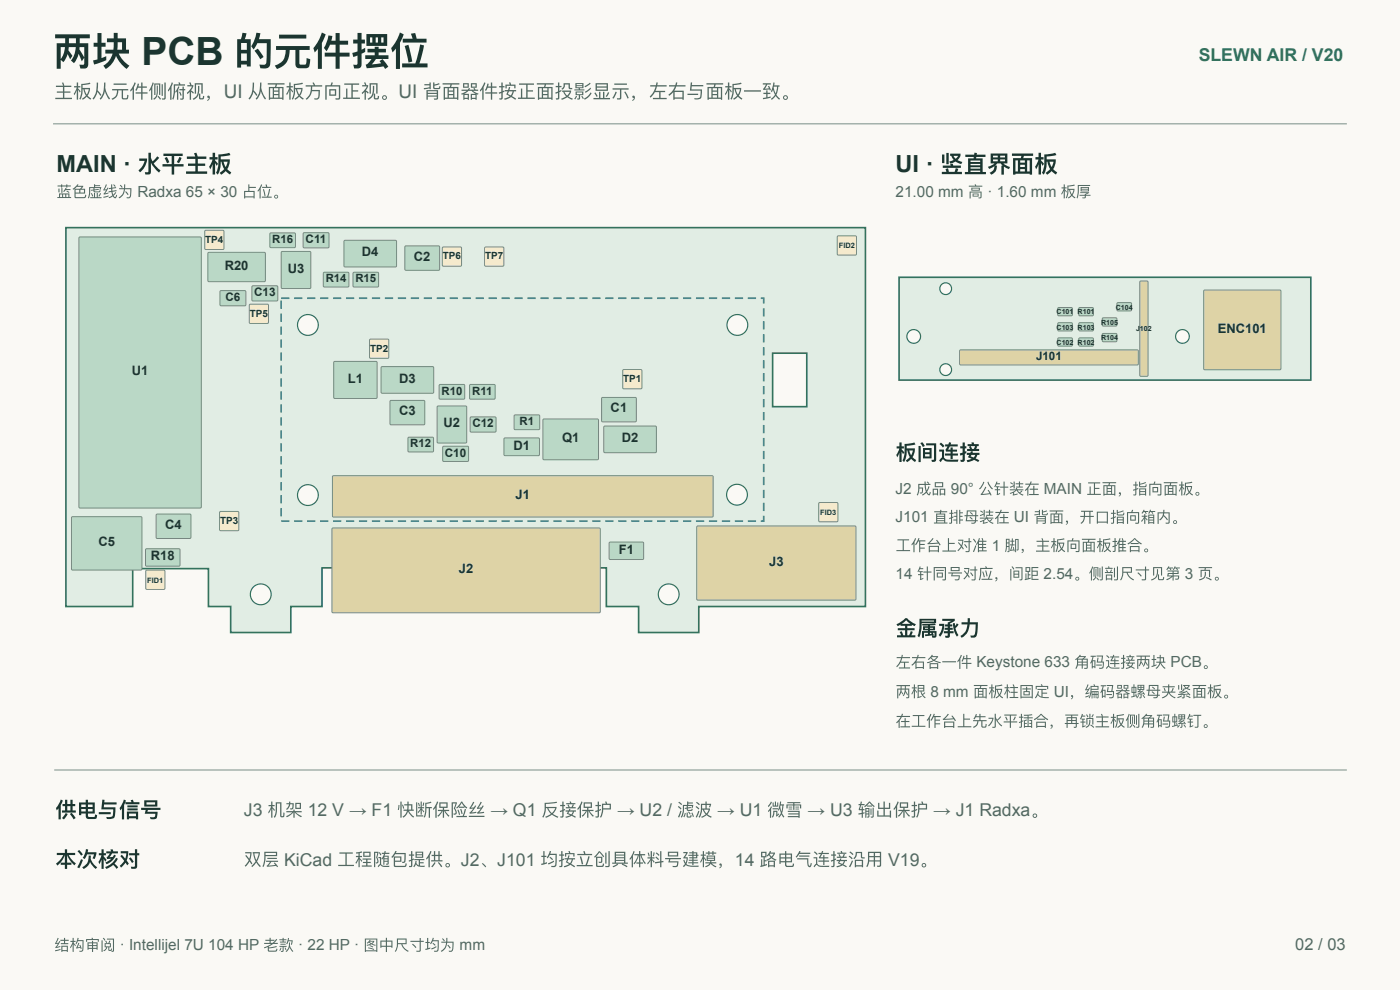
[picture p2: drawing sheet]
<svg xmlns="http://www.w3.org/2000/svg" width="297mm" height="210mm" viewBox="0 0 297 210" stroke-linecap="round" stroke-linejoin="round" font-family="sans-serif">
<path d="M0 0h297v209.9h-297z" fill="#faf9f5"/>
<path d="M11.3 26.2h274.4" fill="none" stroke="#8d9f98" stroke-width=".25"/>
<path d="M14 48.3h169.6v80.3h-35.4v5.5h-12.7v-5.5h-6.9v-8.2h-60.3v8.2h-6.6v5.5h-12.8v-5.5h-4.7v-8h-16v8h-14.2z" fill="#e1ede4"/>
<path d="M14 48.3h169.6v80.3h-35.4v5.5h-12.7v-5.5h-6.9v-8.2h-60.3v8.2h-6.6v5.5h-12.8v-5.5h-4.7v-8h-16v8h-14.2z" fill="none" stroke="#33725d" stroke-width=".35"/>
<path d="M163.9 74.9h7.3v11.3h-7.3z" fill="#faf9f5"/>
<path d="M163.9 74.9h7.3v11.3h-7.3z" fill="none" stroke="#33725d" stroke-width=".35"/>
<circle cx="55.3" cy="126" r="2.2" fill="#faf9f5"/>
<circle cx="55.3" cy="126" r="2.2" fill="none" stroke="#33725d" stroke-width=".25"/>
<circle cx="65.3" cy="68.9" r="2.2" fill="#faf9f5"/>
<circle cx="65.3" cy="68.9" r="2.2" fill="none" stroke="#33725d" stroke-width=".25"/>
<circle cx="65.3" cy="105" r="2.2" fill="#faf9f5"/>
<circle cx="65.3" cy="105" r="2.2" fill="none" stroke="#33725d" stroke-width=".25"/>
<circle cx="141.9" cy="126" r="2.2" fill="#faf9f5"/>
<circle cx="141.9" cy="126" r="2.2" fill="none" stroke="#33725d" stroke-width=".25"/>
<circle cx="156.4" cy="104.9" r="2.2" fill="#faf9f5"/>
<circle cx="156.4" cy="104.9" r="2.2" fill="none" stroke="#33725d" stroke-width=".25"/>
<circle cx="156.4" cy="68.9" r="2.2" fill="#faf9f5"/>
<circle cx="156.4" cy="68.9" r="2.2" fill="none" stroke="#33725d" stroke-width=".25"/>
<path d="M64.4 49.4l5.2-.1 .2 .3v2.8l-.2 .2-5.1-.1-.2-.2z" fill="#bad8c6"/>
<path d="M64.4 49.4l5.2-.1 .2 .3v2.8l-.2 .2-5.1-.1-.2-.2z" fill="none" stroke="#758c7f" stroke-width=".21"/>
<path d="M53 64.6h3.9v3.9h-3.9z" fill="#f5eacd"/>
<path d="M53 64.6h3.9v3.9h-3.9z" fill="none" stroke="#758c7f" stroke-width=".21"/>
<path d="M93.2 81.6l5.2-.1 .2 .3v2.7l-.3 .1h-5l-.1-.2z" fill="#bad8c6"/>
<path d="M93.2 81.6l5.2-.1 .2 .3v2.7l-.3 .1h-5l-.1-.2z" fill="none" stroke="#758c7f" stroke-width=".21"/>
<path d="M43.5 48.9h3.9v3.9h-3.9z" fill="#f5eacd"/>
<path d="M43.5 48.9h3.9v3.9h-3.9z" fill="none" stroke="#758c7f" stroke-width=".21"/>
<path d="M99.8 88.5l5.3-.1 .1 .2v2.9l-.2 .1h-5.1l-.2-.2z" fill="#bad8c6"/>
<path d="M99.8 88.5l5.3-.1 .1 .2v2.9l-.2 .1h-5.1l-.2-.2z" fill="none" stroke="#758c7f" stroke-width=".21"/>
<path d="M82.8 85h7.2v5h-7.2z" fill="#bad8c6"/>
<path d="M82.8 85h7.2v5h-7.2z" fill="none" stroke="#758c7f" stroke-width=".21"/>
<path d="M59.7 53.4h6.2v7.7h-6.2z" fill="#bad8c6"/>
<path d="M59.7 53.4h6.2v7.7h-6.2z" fill="none" stroke="#758c7f" stroke-width=".21"/>
<path d="M132.2 78.4h3.9v4h-3.9z" fill="#f5eacd"/>
<path d="M132.2 78.4h3.9v4h-3.9z" fill="none" stroke="#758c7f" stroke-width=".21"/>
<path d="M44.2 53.6l12-.1 .1 .2v5.9l-.2 .1h-11.8l-.2-.2z" fill="#bad8c6"/>
<path d="M44.2 53.6l12-.1 .1 .2v5.9l-.2 .1h-11.8l-.2-.2z" fill="none" stroke="#758c7f" stroke-width=".21"/>
<path d="M57.3 49.4h5.2l.2 .2v2.8l-.3 .1h-5l-.2-.2z" fill="#bad8c6"/>
<path d="M57.3 49.4h5.2l.2 .2v2.8l-.3 .1h-5l-.2-.2z" fill="none" stroke="#758c7f" stroke-width=".21"/>
<path d="M46.7 61.7l5.3-.1 .2 .3-.1 2.8-.2 .1h-5.1l-.1-.2z" fill="#bad8c6"/>
<path d="M46.7 61.7l5.3-.1 .2 .3-.1 2.8-.2 .1h-5.1l-.1-.2z" fill="none" stroke="#758c7f" stroke-width=".21"/>
<path d="M177.7 50.1h3.9v3.9h-3.9z" fill="#f5eacd"/>
<path d="M177.7 50.1h3.9v3.9h-3.9z" fill="none" stroke="#758c7f" stroke-width=".21"/>
<path d="M75 57.8l5.2-.1 .1 .3v2.7l-.2 .2-5.1-.1-.1-.2z" fill="#bad8c6"/>
<path d="M75 57.8l5.2-.1 .1 .3v2.7l-.2 .2-5.1-.1-.1-.2z" fill="none" stroke="#758c7f" stroke-width=".21"/>
<path d="M46.7 108.5h3.9v3.9h-3.9z" fill="#f5eacd"/>
<path d="M46.7 108.5h3.9v3.9h-3.9z" fill="none" stroke="#758c7f" stroke-width=".21"/>
<path d="M16.8 50.3l25.7-.1 .2 .2v57.1l-.1 .2h-25.6l-.2-.1z" fill="#bad8c6"/>
<path d="M16.8 50.3l25.7-.1 .2 .2v57.1l-.1 .2h-25.6l-.2-.1z" fill="none" stroke="#758c7f" stroke-width=".21"/>
<path d="M94 94.7l5.3-.1 .1 .3v2.8l-.2 .1h-5.1l-.2-.2z" fill="#bad8c6"/>
<path d="M94 94.7l5.3-.1 .1 .3v2.8l-.2 .1h-5.1l-.2-.2z" fill="none" stroke="#758c7f" stroke-width=".21"/>
<path d="M86.6 92.8l5.2-.1 .2 .2v2.8l-.3 .1h-5l-.2-.2z" fill="#bad8c6"/>
<path d="M86.6 92.8l5.2-.1 .2 .2v2.8l-.3 .1h-5l-.2-.2z" fill="none" stroke="#758c7f" stroke-width=".21"/>
<path d="M173.8 106.6h3.9v4h-3.9z" fill="#f5eacd"/>
<path d="M173.8 106.6h3.9v4h-3.9z" fill="none" stroke="#758c7f" stroke-width=".21"/>
<path d="M78.5 72h3.9v3.9h-3.9z" fill="#f5eacd"/>
<path d="M78.5 72h3.9v3.9h-3.9z" fill="none" stroke="#758c7f" stroke-width=".21"/>
<path d="M70.5 112l56.7-.1 .2 .3-.1 17.6-.2 .1h-56.5l-.2-.2z" fill="#ded3a6"/>
<path d="M70.5 112l56.7-.1 .2 .3-.1 17.6-.2 .1h-56.5l-.2-.2z" fill="none" stroke="#758c7f" stroke-width=".21"/>
<path d="M70.9 76.7h9v7.7h-9z" fill="#bad8c6"/>
<path d="M70.9 76.7h9v7.7h-9z" fill="none" stroke="#758c7f" stroke-width=".21"/>
<path d="M33.2 109.1h7.2v5h-7.2z" fill="#bad8c6"/>
<path d="M33.2 109.1h7.2v5h-7.2z" fill="none" stroke="#758c7f" stroke-width=".21"/>
<path d="M92.8 86.1h6.1v7.8h-6.1z" fill="#bad8c6"/>
<path d="M92.8 86.1h6.1v7.8h-6.1z" fill="none" stroke="#758c7f" stroke-width=".21"/>
<path d="M86 52.2h7.2v5h-7.2z" fill="#bad8c6"/>
<path d="M86 52.2h7.2v5h-7.2z" fill="none" stroke="#758c7f" stroke-width=".21"/>
<path d="M129.3 115l7.1-.1 .1 .3v3.3l-.2 .1h-6.9l-.2-.2z" fill="#bad8c6"/>
<path d="M129.3 115l7.1-.1 .1 .3v3.3l-.2 .1h-6.9l-.2-.2z" fill="none" stroke="#758c7f" stroke-width=".21"/>
<path d="M109.1 88h5.2l.2 .2v2.7l-.3 .2h-5l-.1-.3z" fill="#bad8c6"/>
<path d="M109.1 88h5.2l.2 .2v2.7l-.3 .2h-5l-.1-.3z" fill="none" stroke="#758c7f" stroke-width=".21"/>
<path d="M68.7 57.8l5.2-.1 .1 .3v2.7l-.2 .2-5.1-.1-.1-.2z" fill="#bad8c6"/>
<path d="M68.7 57.8l5.2-.1 .1 .3v2.7l-.2 .2-5.1-.1-.1-.2z" fill="none" stroke="#758c7f" stroke-width=".21"/>
<path d="M31 120.9h3.9v4h-3.9z" fill="#f5eacd"/>
<path d="M31 120.9h3.9v4h-3.9z" fill="none" stroke="#758c7f" stroke-width=".21"/>
<path d="M128.2 90.4l10.9-.1 .2 .3-.1 5.2-.2 .2h-10.8l-.1-.3z" fill="#bad8c6"/>
<path d="M128.2 90.4l10.9-.1 .2 .3-.1 5.2-.2 .2h-10.8l-.1-.3z" fill="none" stroke="#758c7f" stroke-width=".21"/>
<path d="M93.9 52.4h3.9v4h-3.9z" fill="#f5eacd"/>
<path d="M93.9 52.4h3.9v4h-3.9z" fill="none" stroke="#758c7f" stroke-width=".21"/>
<path d="M80.9 77.8l11-.1 .1 .3v5.2l-.2 .2h-10.8l-.2-.3z" fill="#bad8c6"/>
<path d="M80.9 77.8l11-.1 .1 .3v5.2l-.2 .2h-10.8l-.2-.3z" fill="none" stroke="#758c7f" stroke-width=".21"/>
<path d="M99.7 81.6l5.2-.1 .1 .3v2.7l-.2 .1h-5l-.2-.2z" fill="#bad8c6"/>
<path d="M99.7 81.6l5.2-.1 .1 .3v2.7l-.2 .1h-5l-.2-.2z" fill="none" stroke="#758c7f" stroke-width=".21"/>
<path d="M53.5 60.7l5.3-.1 .1 .2v2.9l-.2 .1h-5.1l-.2-.2z" fill="#bad8c6"/>
<path d="M53.5 60.7l5.3-.1 .1 .2v2.9l-.2 .1h-5.1l-.2-.2z" fill="none" stroke="#758c7f" stroke-width=".21"/>
<path d="M127.7 84.3h7.2v5.1h-7.2z" fill="#bad8c6"/>
<path d="M127.7 84.3h7.2v5.1h-7.2z" fill="none" stroke="#758c7f" stroke-width=".21"/>
<path d="M73 51h11l.1 .2v5.2l-.2 .2h-10.8l-.1-.2z" fill="#bad8c6"/>
<path d="M73 51h11l.1 .2v5.2l-.2 .2h-10.8l-.1-.2z" fill="none" stroke="#758c7f" stroke-width=".21"/>
<path d="M102.9 52.4h3.9v4h-3.9z" fill="#f5eacd"/>
<path d="M102.9 52.4h3.9v4h-3.9z" fill="none" stroke="#758c7f" stroke-width=".21"/>
<path d="M70.6 100.9h80.5l.2 .2v8.3l-.2 .2h-80.3l-.3-.2z" fill="#ded3a6"/>
<path d="M70.6 100.9h80.5l.2 .2v8.3l-.2 .2h-80.3l-.3-.2z" fill="none" stroke="#758c7f" stroke-width=".21"/>
<path d="M107 92.9h7.3l.2 .2-.1 3.4-.2 .1h-7.1l-.2-.2z" fill="#bad8c6"/>
<path d="M107 92.9h7.3l.2 .2-.1 3.4-.2 .1h-7.1l-.2-.2z" fill="none" stroke="#758c7f" stroke-width=".21"/>
<path d="M147.9 111.6l33.5-.1 .2 .3v15.3l-.3 .1h-33.3l-.2-.2z" fill="#ded3a6"/>
<path d="M147.9 111.6l33.5-.1 .2 .3v15.3l-.3 .1h-33.3l-.2-.2z" fill="none" stroke="#758c7f" stroke-width=".21"/>
<path d="M15.2 109.6h14.8v11.2h-14.8z" fill="#bad8c6"/>
<path d="M15.2 109.6h14.8v11.2h-14.8z" fill="none" stroke="#758c7f" stroke-width=".21"/>
<path d="M115.2 88.9h11.7v8.5h-11.7z" fill="#bad8c6"/>
<path d="M115.2 88.9h11.7v8.5h-11.7z" fill="none" stroke="#758c7f" stroke-width=".21"/>
<path d="M30.9 116.4h7.1l.2 .2v3.3l-.3 .1h-6.9l-.1-.2z" fill="#bad8c6"/>
<path d="M30.9 116.4h7.1l.2 .2v3.3l-.3 .1h-6.9l-.1-.2z" fill="none" stroke="#758c7f" stroke-width=".21"/>
<path d="M62.4 63h1.8v.4h-1.8zM65.2 63h1.7v.4h-1.7zM67.9 63h1.8v.4h-1.8zM70.7 63h1.7v.4h-1.7zM73.4 63h1.8v.4h-1.8zM76.2 63h1.7v.4h-1.7zM78.9 63h1.8v.4h-1.8zM81.7 63h1.7v.4h-1.7zM84.4 63h1.8v.4h-1.8zM87.2 63h1.7v.4h-1.7zM89.9 63h1.8v.4h-1.8zM92.7 63h1.7v.4h-1.7zM95.4 63h1.8v.4h-1.8zM98.2 63h1.7v.4h-1.7zM100.9 63h1.8v.4h-1.8zM103.7 63h1.7v.4h-1.7zM106.4 63h1.8v.4h-1.8zM109.2 63h1.7v.4h-1.7zM111.9 63h1.8v.4h-1.8zM114.7 63h1.7v.4h-1.7zM117.4 63h1.7v.4h-1.7zM120.1 63h1.8v.4h-1.8zM122.9 63h1.7v.4h-1.7zM125.6 63h1.8v.4h-1.8zM128.4 63h1.7v.4h-1.7zM131.1 63h1.8v.4h-1.8zM133.9 63h1.7v.4h-1.7zM136.6 63h1.8v.4h-1.8zM139.4 63h1.7v.4h-1.7zM142.1 63h1.8v.4h-1.8zM144.9 63h1.7v.4h-1.7zM147.6 63h1.8v.4h-1.8zM150.4 63h1.7v.4h-1.7zM153.1 63h1.8v.4h-1.8zM155.9 63h1.7v.4h-1.7zM158.6 63h1.8v.4h-1.8zM161.4 63h.8v1.3h-.4v-1.1h.2v.2h-.6zM161.8 65.3h.4v1.8h-.4zM161.8 68.1h.4v1.7h-.4zM161.8 70.8h.4v1.8h-.4zM161.8 73.6h.4v1.7h-.4zM161.8 76.3h.4v1.8h-.4zM161.8 79.1h.4v1.7h-.4zM161.8 81.8h.4v1.8h-.4zM161.8 84.6h.4v1.7h-.4zM161.8 87.3h.4v1.8h-.4zM161.8 90.1h.4v1.7h-.4zM161.8 92.8h.4v1.8h-.4zM161.8 95.6h.4v1.7h-.4zM161.8 98.3h.4v1.8h-.4zM161.8 101.1h.4v1.7h-.4zM161.8 103.8h.4v1.8h-.4zM161.8 106.6h.4v1.7h-.4zM161.8 109.3h.4v1.3h-.8v-.3h.6v.2h-.2zM158.6 110.3h1.8v.3h-1.8zM155.9 110.3h1.7v.3h-1.7zM153.1 110.3h1.8v.3h-1.8zM150.4 110.3h1.7v.3h-1.7zM147.6 110.3h1.8v.3h-1.8zM144.9 110.3h1.7v.3h-1.7zM142.1 110.3h1.8v.3h-1.8zM139.4 110.3h1.7v.3h-1.7zM136.6 110.3h1.8v.3h-1.8zM133.9 110.3h1.7v.3h-1.7zM131.1 110.3h1.8v.3h-1.8zM128.4 110.3h1.7v.3h-1.7zM125.6 110.3h1.8v.3h-1.8zM122.9 110.3h1.7v.3h-1.7zM120.1 110.3h1.8v.3h-1.8zM117.4 110.3h1.7v.3h-1.7zM114.7 110.3h1.7v.3h-1.7zM111.9 110.3h1.8v.3h-1.8zM109.2 110.3h1.7v.3h-1.7zM106.4 110.3h1.8v.3h-1.8zM103.7 110.3h1.7v.3h-1.7zM100.9 110.3h1.8v.3h-1.8zM98.2 110.3h1.7v.3h-1.7zM95.4 110.3h1.8v.3h-1.8zM92.7 110.3h1.7v.3h-1.7zM89.9 110.3h1.8v.3h-1.8zM87.2 110.3h1.7v.3h-1.7zM84.4 110.3h1.8v.3h-1.8zM81.7 110.3h1.7v.3h-1.7zM78.9 110.3h1.8v.3h-1.8zM76.2 110.3h1.7v.3h-1.7zM73.4 110.3h1.8v.3h-1.8zM70.7 110.3h1.7v.3h-1.7zM67.9 110.3h1.8v.3h-1.8zM65.2 110.3h1.7v.3h-1.7zM62.4 110.3h1.8v.3h-1.8zM59.7 110.3h1.7v.3h-1.7zM59.5 107.7h.3v1.8h-.3zM59.5 105h.3v1.7h-.3zM59.5 102.2h.3v1.8h-.3zM59.5 99.5h.3v1.7h-.3zM59.5 96.7h.3v1.8h-.3zM59.5 94h.3v1.7h-.3zM59.5 91.2h.3v1.8h-.3zM59.5 88.5h.3v1.7h-.3zM59.5 85.7h.3v1.8h-.3zM59.5 83h.3v1.7h-.3zM59.5 80.2h.3v1.8h-.3zM59.5 77.5h.3v1.7h-.3zM59.5 74.7h.3v1.8h-.3zM59.5 72h.3v1.7h-.3zM59.5 69.2h.3v1.8h-.3zM59.5 66.5h.3v1.7h-.3zM59.5 63.7h.3v1.8h-.3zM59.7 63h1.7v.4h-1.7z" fill="#367c95"/>
<path d="M190.7 58.8h87.4v21.8h-87.4z" fill="#e1ede4"/>
<path d="M190.7 58.8h87.4v21.8h-87.4z" fill="none" stroke="#33725d" stroke-width=".35"/>
<circle cx="193.8" cy="71.3" r="1.45" fill="#faf9f5"/>
<circle cx="193.8" cy="71.3" r="1.45" fill="none" stroke="#33725d" stroke-width=".25"/>
<circle cx="200.6" cy="61.2" r="1.25" fill="#faf9f5"/>
<circle cx="200.6" cy="61.2" r="1.25" fill="none" stroke="#33725d" stroke-width=".25"/>
<circle cx="200.6" cy="78.4" r="1.25" fill="#faf9f5"/>
<circle cx="200.6" cy="78.4" r="1.25" fill="none" stroke="#33725d" stroke-width=".25"/>
<circle cx="250.9" cy="71.3" r="1.45" fill="#faf9f5"/>
<circle cx="250.9" cy="71.3" r="1.45" fill="none" stroke="#33725d" stroke-width=".25"/>
<path d="M241.9 59.6h1.4l.3 .2v19.7l-.3 .3h-1.3l-.2-.3z" fill="#ded3a6"/>
<path d="M241.9 59.6h1.4l.3 .2v19.7l-.3 .3h-1.3l-.2-.3z" fill="none" stroke="#758c7f" stroke-width=".21"/>
<path d="M255.4 61.6h16.3v16.7h-16.3z" fill="#ded3a6"/>
<path d="M255.4 61.6h16.3v16.7h-16.3z" fill="none" stroke="#758c7f" stroke-width=".21"/>
<path d="M203.7 74.2h37.6l.2 .2v2.7l-.2 .3h-37.5l-.2-.3z" fill="#ded3a6"/>
<path d="M203.7 74.2h37.6l.2 .2v2.7l-.2 .3h-37.5l-.2-.3z" fill="none" stroke="#758c7f" stroke-width=".21"/>
<path d="M224.5 68.5l2.9-.1 .1 .3v1.3l-.2 .2h-2.7l-.2-.3z" fill="#bad8c6"/>
<path d="M224.5 68.5l2.9-.1 .1 .3v1.3l-.2 .2h-2.7l-.2-.3z" fill="none" stroke="#758c7f" stroke-width=".21"/>
<path d="M237 64.2h2.9l.2 .2-.1 1.4-.2 .1h-2.7l-.1-.2z" fill="#bad8c6"/>
<path d="M237 64.2h2.9l.2 .2-.1 1.4-.2 .1h-2.7l-.1-.2z" fill="none" stroke="#758c7f" stroke-width=".21"/>
<path d="M228.9 65.3l2.9-.1 .2 .2v1.4l-.3 .2-2.7-.1-.1-.2z" fill="#bad8c6"/>
<path d="M228.9 65.3l2.9-.1 .2 .2v1.4l-.3 .2-2.7-.1-.1-.2z" fill="none" stroke="#758c7f" stroke-width=".21"/>
<path d="M233.9 67.4h2.9l.2 .2-.1 1.4-.2 .1h-2.7l-.2-.2z" fill="#bad8c6"/>
<path d="M233.9 67.4h2.9l.2 .2-.1 1.4-.2 .1h-2.7l-.2-.2z" fill="none" stroke="#758c7f" stroke-width=".21"/>
<path d="M224.5 65.3l2.9-.1 .1 .2v1.4l-.2 .2-2.7-.1-.2-.2z" fill="#bad8c6"/>
<path d="M224.5 65.3l2.9-.1 .1 .2v1.4l-.2 .2-2.7-.1-.2-.2z" fill="none" stroke="#758c7f" stroke-width=".21"/>
<path d="M228.9 68.5l2.9-.1 .2 .3v1.3l-.3 .2h-2.7l-.1-.3z" fill="#bad8c6"/>
<path d="M228.9 68.5l2.9-.1 .2 .3v1.3l-.3 .2h-2.7l-.1-.3z" fill="none" stroke="#758c7f" stroke-width=".21"/>
<path d="M233.9 70.8l2.9-.1 .2 .2-.1 1.4-.2 .2-2.7-.1-.2-.2z" fill="#bad8c6"/>
<path d="M233.9 70.8l2.9-.1 .2 .2-.1 1.4-.2 .2-2.7-.1-.2-.2z" fill="none" stroke="#758c7f" stroke-width=".21"/>
<path d="M228.9 71.7l2.9-.1 .2 .3v1.3l-.3 .2h-2.7l-.1-.3z" fill="#bad8c6"/>
<path d="M228.9 71.7l2.9-.1 .2 .3v1.3l-.3 .2h-2.7l-.1-.3z" fill="none" stroke="#758c7f" stroke-width=".21"/>
<path d="M224.5 71.7l2.9-.1 .1 .3v1.3l-.2 .2h-2.7l-.2-.3z" fill="#bad8c6"/>
<path d="M224.5 71.7l2.9-.1 .1 .3v1.3l-.2 .2h-2.7l-.2-.3z" fill="none" stroke="#758c7f" stroke-width=".21"/>
<path d="M11.5 163.2h274.2" fill="none" stroke="#8d9f98" stroke-width=".25"/>
<text font-size="8.2" fill="#1b3530" x="11.3" y="13.7">两块 PCB 的元件摆位</text>
<g font-size="5" fill="#1b3530">
<text x="12" y="36.5">MAIN · 水平主板</text>
<text x="190" y="36.5">UI · 竖直界面板</text>
</g>
<g font-size="4.5" fill="#1b3530">
<text x="190" y="97.5">板间连接</text>
<text x="190" y="134.7">金属承力</text>
<text x="11.8" y="173.2">供电与信号</text>
<text x="11.8" y="183.7">本次核对</text>
</g>
<text font-size="4" fill="#536963" x="11.5" y="20.7">主板从元件侧俯视，UI 从面板方向正视。UI 背面器件按正面投影显示，左右与面板一致。</text>
<text font-size="3.7" fill="#33725d" x="254.3" y="13">SLEWN AIR / V20</text>
<g font-size="3.7" fill="#536963">
<text x="51.7" y="173">J3 机架 12 V → F1 快断保险丝 → Q1 反接保护 → U2 / 滤波 → U1 微雪 → U3 输出保护 → J1 Radxa。</text>
<text x="51.7" y="183.5">双层 KiCad 工程随包提供。J2、J101 均按立创具体料号建模，14 路电气连接沿用 V19。</text>
</g>
<text font-size="3.5" fill="#536963" x="274.8" y="201.5">02 / 03</text>
<g font-size="3.2" fill="#536963">
<text x="12" y="41.7">蓝色虚线为 Radxa 65 × 30 占位。</text>
<text x="190" y="41.7">21.00 mm 高 · 1.60 mm 板厚</text>
<text x="190" y="104.7">J2 成品 90° 公针装在 MAIN 正面，指向面板。</text>
<text x="190" y="110.7">J101 直排母装在 UI 背面，开口 指向箱内。</text>
<text x="190" y="116.7">工作台上对准 1 脚，主板向面板推合。</text>
<text x="190" y="122.7">14 针同号对应，间距 2.54。侧剖尺寸见第 3 页。</text>
<text x="190" y="141.5">左右各一件 Keystone 633 角码连接两块 PCB。</text>
<text x="190" y="147.7">两根 8 mm 面板柱固定 UI，编码器螺母夹紧面板。</text>
<text x="190" y="154">在工作台上先水平插合，再锁主板侧角码螺钉。</text>
<text x="11.5" y="201.5">结构审阅 · Intellijel 7U 104 HP 老款 · 22 HP · 图中尺寸均为 mm</text>
</g>
<g font-size="2.7" fill="#1b3530">
<text x="47.7" y="57.2">R20</text>
<text x="61" y="57.8">U3</text>
<text x="76.8" y="54.4">D4</text>
<text x="87.8" y="55.3">C2</text>
<text x="258.4" y="70.5">ENC101</text>
<text x="28" y="79.6">U1</text>
<text x="73.8" y="81.1">L1</text>
<text x="84.7" y="81.1">D3</text>
<text x="84.7" y="88.1">C3</text>
<text x="129.6" y="87.4">C1</text>
<text x="94.1" y="90.6">U2</text>
<text x="108.9" y="95.3">D1</text>
<text x="119.2" y="93.7">Q1</text>
<text x="131.9" y="93.7">D2</text>
<text x="109.4" y="105.8">J1</text>
<text x="35.1" y="112.2">C4</text>
<text x="20.9" y="115.8">C5</text>
<text x="32" y="118.8">R18</text>
<text x="131.3" y="117.4">F1</text>
<text x="163.2" y="120">J3</text>
<text x="97.4" y="121.5">J2</text>
</g>
<g font-size="2.5" fill="#1b3530">
<text x="64.8" y="51.5">C11</text>
<text x="47.8" y="63.8">C6</text>
<text x="53.9" y="62.8">C13</text>
<text x="219.8" y="76.4">J101</text>
<text x="100.2" y="90.6">C12</text>
<text x="94.4" y="96.8">C10</text>
</g>
<g font-size="2.4" fill="#1b3530">
<text x="57.8" y="51.5">R16</text>
<text x="69.1" y="59.9">R14</text>
<text x="75.4" y="59.9">R15</text>
<text x="93.7" y="83.7">R10</text>
<text x="100.2" y="83.7">R11</text>
<text x="87" y="94.8">R12</text>
<text x="110.2" y="90.1">R1</text>
</g>
<g font-size="2.1" fill="#1b3530">
<text x="43.6" y="51.5">TP4</text>
<text x="93.9" y="55">TP6</text>
<text x="102.9" y="55">TP7</text>
<text x="53" y="67.1">TP5</text>
<text x="78.5" y="74.5">TP2</text>
<text x="132.2" y="81">TP1</text>
<text x="46.7" y="111.1">TP3</text>
</g>
<g font-size="1.6" fill="#1b3530">
<text x="178" y="52.6">FID2</text>
<text x="174" y="109.2">FID3</text>
<text x="31.3" y="123.5">FID1</text>
</g>
<g font-size="1.5" fill="#1b3530">
<text x="236.7" y="65.6">C104</text>
<text x="224.2" y="69.9">C103 R103</text>
<text x="224.2" y="66.7">C101 R101</text>
<text x="233.6" y="68.9">R105</text>
<text x="241" y="70.3">J</text>
<text x="241.8" y="70.3">102</text>
<text x="224.2" y="73.1">C102 R102</text>
<text x="233.6" y="72.2">R104</text>
</g>
</svg>
